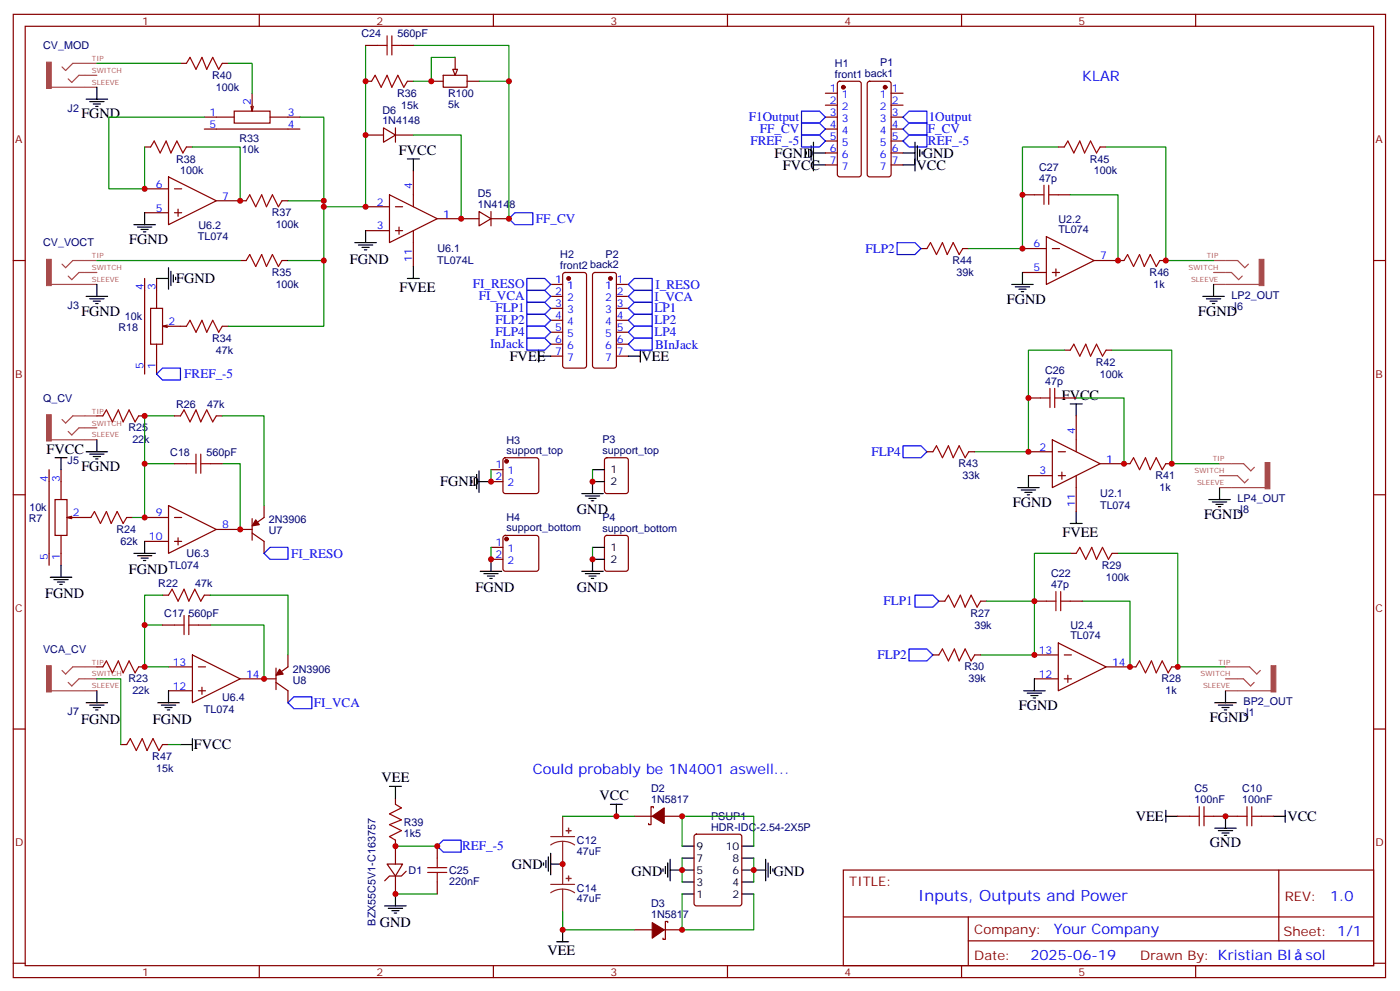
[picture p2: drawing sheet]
<svg xmlns="http://www.w3.org/2000/svg" width="414mm" height="293mm" viewBox="0 0 414 293" stroke-linecap="round" stroke-linejoin="round" font-family="sans-serif">
<g fill="none" stroke="#870000" stroke-width=".35">
<path d="M3.9 4.2h405.4v284.4h-405.4zM7.4 7.8h398.3v277.2h-398.3zM53.3 18.7h1.8M65.7 18.7h1.7M76.6 4.2v3.6M145.7 4.2v3.6M214.9 4.2v3.6M284 4.2v3.6M353.2 4.2v3.6M60.4 38.1h28.2M60.4 34.6h8.8M69.2 32.8h10.6v3.5h-10.6z"/>
<path d="M74.5 27.5v5.3l-.4-1.4M74.8 31.4l-.3 1.4M79.8 34.6h8.8M108 39.9h5.3M108 24h1.7M113.3 37.7l3.5 2.2-3.5 2.1zM116.8 39.9h5.3M116.8 37.7v4.3M120.3 24h1.8M42.7 43.4h1.8M42.7 55.7h7.1M49.8 52.2l14.1 7.1-14.1 7z"/>
<path d="M51.5 55.7h2.2M55.1 43.4h1.7M63.9 59.3h8.8M83.3 59.3h1.8M115 57.5l14.2 7.1-14.2 7zM122.1 50.4v10.6M302 57.5h3.5M312.6 57.5h3.5M312.6 43.4h1.8M324.9 43.4h1.8M3.9 76.9h3.5M42.7 62.8h7.1"/>
<path d="M51.5 62.8h2.2M52.6 61.7v2.2M70.9 76.9h1.8M83.3 76.9h1.8M108 68.1h7M108 61h7M116.8 68.1h2.1M116.8 61h2.1M117.9 67v2.1M122.1 68.1v10.6M129.2 64.6h7M272 73.4h1.8"/>
<path d="M284.4 73.4h1.7M302 73.4h7.1M309.1 69.8l14.1 7.1-14.1 7.1zM310.8 73.4h2.1M311.9 79.4v2.1M323.2 76.9h8.8M342.6 76.9h1.7M405.7 76.9h3.6M42.7 82.2v28.2M44.5 91h3.5v10.6h-3.5zM46.2 82.2v8.8M49.4 96l-1.4 .3"/>
<path d="M55.1 96.3h-7.1l1.4 .4M65.7 96.3h1.7M302 80.4h7.1M310.8 80.4h2.1M46.2 101.6v8.8M303.8 117.5h3.5M314.4 103.4h1.7M314.4 117.5h3.5M326.7 103.4h1.8M273.8 133.3h1.8M286.1 133.3h1.8M303.8 133.3h7"/>
<path d="M310.8 129.8l14.1 7.1-14.1 7zM312.6 133.3h2.1M313.7 139.3v2.2M317.9 122.8v10.5M324.9 136.9h8.9M344.3 136.9h1.8M3.9 146h3.5M42.7 159.8h7.1M42.7 152.8h7.1M49.8 149.2l14.1 7.1-14.1 7zM51.5 159.8h2.2M51.5 152.8h2.2"/>
<path d="M52.6 158.8v2.1M63.9 156.3h7M303.8 140.4h7M312.6 140.4h2.1M317.9 140.4v10.6M405.7 146h3.6M277.3 177.4h1.8M289.7 177.4h1.7M305.5 177.4h3.6M316.1 163.3h1.8M316.1 177.4h3.6M328.5 163.3h1.7"/>
<path d="M49.8 196.8h7M56.8 193.3l14.1 7.1-14.1 7zM58.6 196.8h2.1M275.6 193.3h1.7M287.9 193.3h1.8M305.5 193.3h7.1M312.6 189.8l14.1 7-14.1 7.1zM314.4 193.3h2.1M315.4 199.3v2.1M326.7 196.8h8.8M346.1 196.8h1.8M3.9 215.2h3.5"/>
<path d="M49.8 203.9h7M58.6 203.9h2.1M59.7 202.8v2.2M70.9 200.4h7.1M305.5 200.4h7.1M314.4 200.4h2.1M405.7 215.2h3.6M249.1 256.8h156.6v28.2h-156.6zM377.7 256.8v20.9M249.1 270.7h156.5M286 277.7h119.6M286 270.7v14.1"/>
<path d="M3.9 284.3h3.5M76.6 285v3.6M145.7 285v3.6M214.9 285v3.6M284 285v3.6M353.2 285v3.6M405.7 284.3h3.6"/>
</g>
<g fill="none" stroke="#000" stroke-width=".35">
<path d="M25.4 29.3h6.4M26.5 30h4.2M27.6 30.7h2.1M28.3 31.4h.7M28.6 25.8v3.5M120.3 46.9h3.6M122.1 46.9v3.5M39.5 66.3h6.4M40.6 67h4.2M41.7 67.7h2.1M42.4 68.4h.7M42.7 62.8v3.5"/>
<path d="M49.8 79v6.4M104.8 71.6h6.4M105.9 72.3h4.2M106.9 73h2.1M107.6 73.7h.7M108 68.1v3.5M122.1 78.7v3.5M25.4 87.5h6.4M26.5 88.2h4.2M27.6 88.9h2.1M28.3 89.6h.7M28.6 84v3.5"/>
<path d="M46.2 82.2h3.6M50.5 80.1v4.2M51.2 81.1v2.2M51.9 81.8v.8M120.3 82.2h3.6M298.8 84h6.4M299.9 84.7h4.2M301 85.4h2.1M301.7 86.1h.7M302 80.4v3.6M355.3 87.5h6.3M356.3 88.2h4.3"/>
<path d="M357.4 88.9h2.1M358.1 89.6h.7M358.5 84v3.5M316.1 119.2h3.6M317.9 119.2v3.6M300.6 143.9h6.4M301.7 144.6h4.2M302.7 145.3h2.1M303.4 146h.7M303.8 140.4v3.5M316.1 154.5h3.6M317.9 151v3.5"/>
<path d="M357 147.5h6.4M358.1 148.2h4.2M359.2 148.9h2.1M359.9 149.6h.7M360.2 143.9v3.6M302.4 203.9h6.3M303.4 204.6h4.3M304.5 205.3h2.1M305.2 206h.7M305.5 200.4v3.5M358.8 207.4h6.4M359.9 208.1h4.2"/>
<path d="M360.9 208.8h2.1M361.6 209.6h.7M362 203.9v3.5M344.3 239.2v3.5M379.6 239.2v3.5M344.3 240.9h3.6M358.8 244.5h6.4M359.9 245.2h4.2M360.9 245.9h2.1M361.6 246.6h.7M362 240.9v3.6M376.1 240.9h3.5"/>
</g>
<g fill="none" stroke="#a10000" stroke-width=".35">
<path d="M55.1 18.7l1-1.8 1.8 3.6 1.8-3.6 1.4 3.6 1.7-3.6 1.8 3.6 1.1-1.8M109.7 24l1.1-1.8 1.8 3.6 1.7-3.6 1.4 3.6 1.8-3.6 1.8 3.6 1-1.8M44.5 43.4l1-1.8 1.8 3.6 1.8-3.6 1.4 3.6 1.7-3.6 1.8 3.6 1.1-1.8M72.7 59.3l1.1-1.8 1.7 3.5 1.8-3.5 1.4 3.5 1.8-3.5 1.7 3.5 1.1-1.7M305.5 57.5h2.9M308.4 54.7v5.6M309.8 54.7v5.6M309.8 57.5h2.8M314.4 43.4l1-1.8 1.8 3.6 1.7-3.6 1.5 3.6 1.7-3.6 1.8 3.6 1-1.8M72.7 76.9l1.1-1.8 1.7 3.6 1.8-3.6 1.4 3.6 1.8-3.6 1.7 3.6 1.1-1.8M273.8 73.4l1-1.8 1.8 3.5 1.8-3.5 1.4 3.5 1.8-3.5 1.7 3.5 1.1-1.7M332 76.9l1.1-1.8 1.7 3.6 1.8-3.6 1.4 3.6 1.8-3.6 1.7 3.6 1.1-1.8"/>
<path d="M55.1 96.3l1-1.8 1.8 3.6 1.8-3.6 1.4 3.6 1.7-3.6 1.8 3.6 1.1-1.8M307.3 117.5h2.8M310.1 114.7v5.6M311.5 114.7v5.6M311.5 117.5h2.9M316.1 103.4l1.1-1.8 1.7 3.5 1.8-3.5 1.4 3.5 1.8-3.5 1.7 3.5 1.1-1.7M275.6 133.3l1-1.7 1.8 3.5 1.7-3.5 1.5 3.5 1.7-3.5 1.8 3.5 1-1.8M333.8 136.9l1-1.8 1.8 3.5 1.7-3.5 1.5 3.5 1.7-3.5 1.8 3.5 1-1.7M279.1 177.4l1-1.7 1.8 3.5 1.8-3.5 1.4 3.5 1.7-3.5 1.8 3.5 1.1-1.8M309.1 177.4h2.8M311.9 174.6v5.7M313.3 174.6v5.7"/>
<path d="M313.3 177.4h2.8M317.9 163.3l1-1.7 1.8 3.5 1.8-3.5 1.4 3.5 1.7-3.5 1.8 3.5 1.1-1.8M277.3 193.3l1.1-1.7 1.7 3.5 1.8-3.5 1.4 3.5 1.8-3.5 1.7 3.5 1.1-1.8M335.5 196.8l1.1-1.7 1.7 3.5 1.8-3.5 1.4 3.5 1.8-3.5 1.8 3.5 1-1.8"/>
</g>
<g fill="none" stroke="#008700" stroke-width=".35">
<path d="M28.6 18.7h24.7M67.4 18.7h7.1v8.8M60.4 34.6h-28.3v21.1h10.6v-12.3M88.6 34.6h7v24.7h-10.5M56.8 43.4h14.1v15.9M95.6 59.3v17.6h-10.5M312.6 43.4h-10.6v30h-15.9M316.1 57.5h14.1v19.4M326.7 43.4h17.6v33.5h14.2M28.6 76.9h42.3M95.6 76.9v19.4h-28.2M314.4 103.4h-10.6v29.9h-15.9"/>
<path d="M317.9 117.5h14.1v19.4M328.5 103.4h17.6v33.5h14.1M291.4 177.4h14.1M316.1 163.3h-10.6v30h-15.8M319.7 177.4h14.1v19.4M330.2 163.3h17.7v33.5h14.1"/>
</g>
<path d="M265 71.6h5.3l1.7 1.8-1.7 1.7h-5.3zM46.2 110.4l1.8-1.7h5.3v3.5h-5.3zM266.7 131.6h5.3l1.8 1.7-1.8 1.8h-5.3zM270.3 175.7h5.3l1.7 1.7-1.7 1.8h-5.3zM268.5 191.6h5.3l1.8 1.7-1.8 1.8h-5.3z" fill="none" stroke="#00f" stroke-width=".35"/>
<g fill="none" stroke="#a64a4a" stroke-width=".35">
<path d="M25 18.7h-3.5l-2.1 2.1-1.1-1M25.1 18.7h3.5M15.1 25.8h9.9M25 22.2h-1.7l-2.1 2.1-1.1-1M25.1 22.2h3.5M25.1 25.8h3.5M25 76.9h-3.5l-2.1 2.1-1.1-1M25.1 76.9h3.5M358.5 76.9h3.4M362 76.9h3.6l2.1 2.1 1-1M15.1 84h9.9M25 80.4h-1.7l-2.1 2.2-1.1-1.1"/>
<path d="M25.1 80.4h3.5M25.1 84h3.5M358.5 80.4h3.4M358.5 84h3.4M362 80.4h1.7l2.2 2.2 1-1.1M362 84h9.9M360.2 136.9h3.5M363.8 136.9h3.5l2.2 2.1 1-1.1M360.2 140.4h3.5M360.2 143.9h3.5M363.8 140.4h1.7l2.1 2.1 1.1-1M363.8 143.9h9.9"/>
<path d="M362 196.8h3.5M365.6 196.8h3.5l2.1 2.2 1.1-1.1M362 200.4h3.5M362 203.9h3.5M365.6 200.4h1.7l2.1 2.1 1.1-1.1M365.6 203.9h9.8"/>
</g>
<g fill="#a64a4a" stroke="#a64a4a" stroke-width=".3">
<path d="M371.9 76.6h1.4v7.7h-1.4z"/>
<path d="M373.7 136.5h1.4v7.8h-1.4z"/>
<path d="M375.4 196.5h1.5v7.8h-1.5z"/>
<path d="M13.7 18.3h1.4v7.8h-1.4z"/>
<path d="M13.7 76.6h1.4v7.7h-1.4z"/>
</g>
<path d="M133.7 20.5h1.4l-.7 1.7z" fill="#f0f0f0" stroke="#870000" stroke-width=".35"/>
<g fill="none" stroke="#870000" stroke-width=".35">
<path d="M108 13.4h3.5M118.6 13.4h3.5M134.4 16.9v3.6M127.4 24h3.5M130.9 22.2h7.1v3.6h-7.1zM138 24h3.5M243.8 27.5h3.5M243.8 31h3.5M243.8 34.6h3.5M243.8 38.1h3.5M247.6 24.2l.4-.2h5.7l.6 .4 .1 27.1-.2 .5-.5 .2h-5.7l-.5-.2-.2-.5v-26.8zM256.4 24.2l.5-.2h5.6l.7 .4v27.1l-.2 .5-.5 .2h-5.6l-.5-.2-.2-.5v-26.8z"/>
<path d="M263.2 27.5h3.5M263.2 31h3.5M263.2 34.6h3.5M263.2 38.1h3.5M243.8 41.6h3.5M243.8 45.2h3.5M243.8 48.7h3.5M263.2 41.6h3.5M263.2 45.2h3.5M263.2 48.7h3.5M136.2 64.6h5.3M141.5 62.4l3.5 2.2-3.5 2.1z"/>
<path d="M145 64.6h5.3M145 62.4v4.3M162.7 84h3.5M162.7 87.5h3.5M162.7 91h3.5M162.7 94.5h3.5M162.7 98.1h3.5M166.4 80.6l.5-.2h5.6l.7 .5v27l-.2 .5-.5 .3h-5.6l-.5-.3-.2-.5v-26.8zM175.2 80.6l.5-.2h5.7l.6 .5 .1 27-.3 .5-.4 .3h-5.7l-.5-.3-.2-.5v-26.8zM182.1 84h3.5M182.1 87.5h3.5M182.1 91h3.5"/>
<path d="M182.1 94.5h3.5M182.1 98.1h3.5M162.7 101.6h3.5M162.7 105.1h3.5M182.1 101.6h3.5M182.1 105.1h3.5M14.5 138.6v28.3M18 138.6v8.9M28.6 122.8h1.8M41 122.8h1.7M51.5 122.8h1.8M51.5 136.9h3.6"/>
<path d="M62.1 136.9h3.6M63.9 122.8h1.8M145 138.6h3.6M148.8 135.3l.5-.2h9.1l.5 .2 .2 .5v9.2l-.2 .5-.5 .2h-9.1l-.5-.2-.2-.5v-9.2zM178.8 135.3l.4-.2h5.7l.6 .4 .1 9.5-.5 .6-5.9 .1-.6-.5-.1-9.4zM16.3 147.5h3.5v10.5h-3.5zM18 158v8.9M21.2 152.4l-1.4 .4M26.8 152.8h-7l1.4 .3M37.4 152.8h1.8M70.9 156.3h3.6M74.5 157.3l3.5 2.5v3.5"/>
<path d="M74.5 153.1v6.4M78 149.2v3.6l-2.5 1.7M145 142.2h3.6M148.8 158.3l.5-.3h9.1l.5 .3 .2 .5v9.1l-.2 .5-.5 .2h-9.1l-.5-.2-.2-.5v-9.1zM178.8 158.3l.4-.3h5.7l.6 .5 .1 9.4-.5 .7h-5.9l-.6-.4-.1-9.4zM48 175.7h1.8M60.4 175.7h1.7M145 161.6h3.6M145 165.1h3.6M28.6 196.8h1.8M41 196.8h1.7M48 184.5h3.5"/>
<path d="M58.6 184.5h3.5M81.5 197.2v6.4M85.1 193.3v3.5l-2.5 1.8M35.7 219.8h1.7M48 219.8h1.8M78 200.4h3.5M81.5 201.4l3.6 2.5v3.5M116.8 235.7v1.7M193 238.5v-.4h-.7v5.3h-.7v-.3M114.3 255.1h4.6l-2.1 3.5zM116.8 248v7.1M116.8 258.6v5.3"/>
<path d="M120 257.2l-1.4 1.4h-3.6l-1.4 1.4M129.2 249.8v3.5M187.4 240.9h5.3M196.2 240.9h5.3M205.2 246.4l.5-.2h12.7l.7 .5v20l-.5 .7h-12.9l-.6-.5-.1-20zM347.9 240.9h3.5M358.5 240.9h7M372.6 240.9h3.5M129.2 260.4v3.5M187.4 274.5h5.3M196.2 274.5h5.3M197.2 272.3v-.3h-.7v5.3h-.7v-.4"/>
</g>
<g fill="none" stroke="#008700" stroke-width=".35">
<path d="M108 13.4v47.6h-12.4M122.1 13.4h28.2v10.6M134.4 16.9h-7v7.1h-5.3M122.1 39.9h14.1v24.7M141.5 24h8.8v40.6M42.7 136.9h8.8M51.5 122.8h-8.8v30h-3.5M65.7 136.9h5.2v19.4M65.7 122.8h12.3v26.4M145 138.6v3.6M175 138.6v3.6M48 175.7h-5.3v8.8"/>
<path d="M62.1 175.7h23v17.6M145 161.6v3.5M175 161.6v3.5M48 184.5h-5.3v12.3h7.1M62.1 184.5h15.9v15.9M28.6 200.4h7.1v19.4M49.8 219.8h3.5M116.8 249.8h12.4M166.2 240.9h21.2M201.5 249.8v-8.9h21.1v8.9M201.5 253.3v7.1M222.6 253.3v7.1"/>
<path d="M116.8 263.9h12.4M166.2 269.2v5.3h21.2M201.5 263.9v10.6h21.1v-10.6"/>
</g>
<g fill="none" stroke="#00f" stroke-width=".35">
<path d="M236.7 36.3h5.3l1.8 1.8-1.8 1.8h-5.3zM236.7 39.9h5.3l1.8 1.7-1.8 1.8h-5.3zM236.7 32.8h5.3l1.8 1.8-1.8 1.7h-5.3zM266.7 38.1l1.8-1.8h5.3v3.6h-5.3zM266.7 34.6l1.8-1.8h5.3v3.5h-5.3zM268.5 39.9h5.3v3.5h-5.3l-1.8-1.8zM150.3 64.6l1.8-1.8h5.3v3.5h-5.3zM155.6 89.3h5.3l1.8 1.7-1.8 1.8h-5.3zM155.6 96.3h5.3l1.8 1.8-1.8 1.7h-5.3zM155.6 92.8h5.3l1.8 1.7-1.8 1.8h-5.3zM155.6 85.7h5.3l1.8 1.8-1.8 1.8h-5.3zM155.6 82.2h5.3l1.8 1.8-1.8 1.7h-5.3z"/>
<path d="M155.6 99.8h5.3l1.8 1.8-1.8 1.8h-5.3zM185.6 94.5l1.8-1.7h5.3v3.5h-5.3zM185.6 87.5l1.8-1.8h5.3v3.6h-5.3zM185.6 84l1.8-1.8h5.3v3.5h-5.3zM187.4 89.3h5.3v3.5h-5.3l-1.8-1.8zM187.4 96.3h5.3v3.5h-5.3l-1.8-1.7zM185.6 101.6l1.8-1.8h5.3v3.6h-5.3zM78 163.3l1.8-1.7h5.3v3.5h-5.3zM85.1 207.4l1.7-1.7h5.3v3.5h-5.3zM130.9 248h5.3v3.5h-5.3l-1.7-1.7z"/>
</g>
<path d="M15.1 129.8h9.9M25 122.8h-3.5l-2.1 2.1-1.1-1.1M25 126.3h-1.7l-2.1 2.1-1.1-1M25.1 122.8h3.5M25.1 126.3h3.5M25.1 129.8h3.5M25 196.8h-3.5l-2.1 2.2-1.1-1.1M25.1 196.8h3.5M15.1 203.9h9.9M25 200.4h-1.7l-2.1 2.1-1.1-1.1M25.1 200.4h3.5M25.1 203.9h3.5" fill="none" stroke="#a64a4a" stroke-width=".35"/>
<g fill="#a64a4a" stroke="#a64a4a" stroke-width=".3">
<path d="M13.7 122.4h1.4v7.8h-1.4z"/>
<path d="M13.7 196.5h1.4v7.8h-1.4z"/>
</g>
<g fill="none" stroke="#a10000" stroke-width=".35">
<path d="M111.5 13.4h2.8M114.3 10.6v5.6M115.7 10.6v5.6M115.7 13.4h2.9M30.4 122.8l1-1.8 1.8 3.5 1.8-3.5 1.4 3.5 1.7-3.5 1.8 3.5 1.1-1.7M53.3 122.8l1.1-1.8 1.7 3.5 1.8-3.5 1.4 3.5 1.8-3.5 1.7 3.5 1.1-1.7M55.1 136.9h2.8M57.9 134.1v5.6M59.3 134.1v5.6M59.3 136.9h2.8M26.8 152.8l1.1-1.8 1.8 3.5 1.7-3.5 1.4 3.5 1.8-3.5 1.8 3.5 1-1.7M49.8 175.7l1-1.8 1.8 3.5 1.8-3.5 1.4 3.5 1.7-3.5 1.8 3.5 1.1-1.7"/>
<path d="M30.4 196.8l1-1.7 1.8 3.5 1.8-3.5 1.4 3.5 1.7-3.5 1.8 3.5 1.1-1.8M51.5 184.5h2.9M54.4 181.7v5.6M55.8 181.7v5.6M55.8 184.5h2.8M37.4 219.8l1.1-1.8 1.8 3.5 1.7-3.5 1.4 3.5 1.8-3.5 1.8 3.5 1-1.7M116.8 237.4l1.8 1.1-3.6 1.7 3.6 1.8-3.6 1.4 3.6 1.8-3.6 1.7 1.8 1.1M354.2 238.1v5.7M355.6 238.1v5.7M368.3 238.1v5.7M369.7 238.1v5.7M126.3 257.5h5.7"/>
<path d="M126.3 256.1h5.7M129.2 253.3v2.8M129.2 257.5v2.9M351.4 240.9h2.8M355.6 240.9h2.9M365.5 240.9h2.8M369.7 240.9h2.9"/>
</g>
<g fill="none" stroke="#000" stroke-width=".35">
<path d="M238.2 44.8v.7M238.9 44.1v2.1M239.6 43v4.3M240.3 48.7h3.5M240.3 42v8.4M240.3 45.2h3.5M266.7 48.7h3.6M266.7 45.2h3.6M270.3 42v8.4M271 43v4.3M271.7 44.1v2.1M272.4 44.8v.7"/>
<path d="M159.1 105.1h3.6M159.1 103.4v3.5M185.6 105.1h3.5M189.1 103.4v3.5M16.3 135.1h3.5M18 135.1v3.5M25.4 133.3h6.4M26.5 134.1h4.2M27.6 134.8h2.1M28.3 135.5h.7M28.6 129.8v3.5M141.5 139v6.3"/>
<path d="M175 138.6h3.5M42.7 159.8v3.5M139.4 141.8v.7M140.1 141.1v2.1M140.8 140.1v4.2M141.5 142.2h3.5M171.8 145.7h6.4M172.9 146.4h4.2M174 147.1h2.1M174.7 147.8h.7M178.5 142.2h-3.5v3.5M14.9 170.4h6.3"/>
<path d="M15.9 171.1h4.2M17 171.8h2.1M17.7 172.5h.7M18 166.9v3.5M39.5 163.3h6.4M40.6 164h4.2M41.7 164.7h2.1M42.4 165.5h.7M141.9 168.6h6.3M142.9 169.3h4.2M144 170h2.1M144.7 170.7h.7"/>
<path d="M145 165.1v3.5M171.8 168.6h6.4M172.9 169.3h4.2M174 170h2.1M174.7 170.7h.7M175 161.6h3.5M178.5 165.1h-3.5v3.5M25.4 207.4h6.4M26.5 208.1h4.2M27.6 208.8h2.1M28.3 209.6h.7M28.6 203.9v3.5"/>
<path d="M46.6 207.4h6.4M47.7 208.1h4.2M48.7 208.8h2.1M49.4 209.6h.7M49.8 203.9v3.5M53.3 219.8h3.5M56.8 218v3.5M115 232.1h3.6M116.8 232.1v3.6M180.3 237.4h3.5M182.1 237.4v3.5M160.5 254.7v.7"/>
<path d="M161.3 254v2.1M162 252.9v4.3M162.7 255.1h3.5M162.7 251.9v6.3M195.8 256.5v.7M196.5 255.8v2.1M197.2 254.7v4.2M197.9 256.8h7.1M197.9 253.6v6.4M201.5 253.3h3.5M201.5 249.8h3.5M219.1 256.8h7.1"/>
<path d="M219.1 253.3h3.5M219.1 249.8h3.5M226.2 253.6v6.4M226.9 254.7v4.2M227.6 255.8v2.1M228.3 256.5v.7M113.6 267.4h6.4M114.7 268.1h4.2M115.7 268.8h2.2M116.5 269.5h.7M116.8 263.9v3.5M164.4 278h3.6"/>
<path d="M166.2 274.5v3.5M201.5 263.9h3.5M201.5 260.4h3.5M219.1 263.9h3.5M219.1 260.4h3.5"/>
</g>
<g fill="#870000" stroke="#870000" stroke-width=".35">
<path d="M75.5 153.5l1.1 1.4-2.1 .3z"/>
<path d="M82.6 197.6l1 1.4-2.1 .3z"/>
<path d="M192.7 240.9l3.5-2.4v4.6z"/>
<path d="M192.7 272.3l3.5 2.2-3.5 2.4z"/>
<circle cx="168" cy="82.2" r=".53"/>
<circle cx="249.1" cy="25.8" r=".53"/>
<circle cx="180.3" cy="82.2" r=".53"/>
<circle cx="261.4" cy="25.8" r=".53"/>
<circle cx="149.6" cy="136.2" r=".53"/>
<circle cx="149.6" cy="159.1" r=".53"/>
</g>
<path d="M162.7 246.9h7M166.2 248.4l-1.9 .2-1.6 .8M166.2 248.4l1.8 .2 1.7 .8M166.2 240.9v6M166.2 248.4v12.7M162.7 261.1h7M166.2 262.5l-1.9 .2-1.6 .8M166.2 262.5l1.8 .2 1.7 .8M166.2 262.5v6.7" fill="none" stroke="#8c2424" stroke-width=".35"/>
<g fill="#8c2424" stroke="#8c2424" stroke-width=".35">
<path d="M167.3 245.2h1.4z"/>
<path d="M167.9 244.5l.1 1.4z"/>
<path d="M167.3 259.3h1.4z"/>
<path d="M167.9 258.6l.1 1.4z"/>
</g>
<g fill="#c00">
<circle cx="302" cy="73.4" r=".88"/>
<circle cx="302" cy="57.5" r=".88"/>
<circle cx="330.2" cy="76.9" r=".88"/>
<circle cx="344.3" cy="76.9" r=".88"/>
<circle cx="303.8" cy="117.5" r=".88"/>
<circle cx="303.8" cy="133.3" r=".88"/>
<circle cx="332" cy="136.9" r=".88"/>
<circle cx="346.1" cy="136.9" r=".88"/>
<circle cx="347.9" cy="196.8" r=".88"/>
<circle cx="333.8" cy="196.8" r=".88"/>
<circle cx="305.5" cy="193.3" r=".88"/>
<circle cx="305.5" cy="177.4" r=".88"/>
<circle cx="42.7" cy="55.7" r=".88"/>
<circle cx="70.9" cy="59.3" r=".88"/>
<circle cx="95.6" cy="59.3" r=".88"/>
<circle cx="95.6" cy="76.9" r=".88"/>
<circle cx="108" cy="24" r=".88"/>
<circle cx="108" cy="39.9" r=".88"/>
<circle cx="127.4" cy="24" r=".88"/>
<circle cx="136.2" cy="64.6" r=".88"/>
<circle cx="150.3" cy="24" r=".88"/>
<circle cx="150.3" cy="64.6" r=".88"/>
<circle cx="95.6" cy="61" r=".88"/>
<circle cx="108" cy="61" r=".88"/>
<circle cx="42.7" cy="152.8" r=".88"/>
<circle cx="42.7" cy="122.8" r=".88"/>
<circle cx="42.7" cy="136.9" r=".88"/>
<circle cx="70.9" cy="156.3" r=".88"/>
<circle cx="42.7" cy="196.8" r=".88"/>
<circle cx="42.7" cy="184.5" r=".88"/>
<circle cx="78" cy="200.4" r=".88"/>
<circle cx="116.8" cy="249.8" r=".88"/>
<circle cx="116.8" cy="263.9" r=".88"/>
<circle cx="166.2" cy="255.1" r=".88"/>
<circle cx="222.6" cy="256.8" r=".88"/>
<circle cx="201.5" cy="256.8" r=".88"/>
<circle cx="201.5" cy="274.5" r=".88"/>
<circle cx="182.1" cy="240.9" r=".88"/>
<circle cx="166.2" cy="274.5" r=".88"/>
<circle cx="201.5" cy="240.9" r=".88"/>
<circle cx="362" cy="240.9" r=".88"/>
<circle cx="129.2" cy="249.8" r=".88"/>
<circle cx="145" cy="142.2" r=".88"/>
<circle cx="145" cy="165.1" r=".88"/>
<circle cx="175" cy="165.1" r=".88"/>
<circle cx="175" cy="142.2" r=".88"/>
</g>
<text font-size="4.6" fill="#00f" x="271.2" y="265.8">Inputs, Outputs and Power</text>
<g font-size="4.2" fill="#00f">
<text x="319.7" y="24">KLAR</text>
<text x="157.4" y="228.6">Could probably be 1N4001 aswell...</text>
<text x="392.9" y="266.1">1.0</text>
<text x="311.3" y="275.6">Your Company</text>
<text x="304.3" y="283.4">2025-06-19</text>
<text x="385.7" y="283.4">sol</text>
</g>
<g font-size="4.2">
<text x="24" y="34.9">FGND</text>
<text x="117.8" y="45.9">FVCC</text>
<text x="228.8" y="46.5">FGND</text>
<text x="272.6" y="46.5">GND</text>
<text x="231.2" y="50.1">FVCC</text>
<text x="270.7" y="50.1">VCC</text>
<text x="38.1" y="72">FGND</text>
<text x="103.3" y="77.8">FGND</text>
<text x="52.1" y="83.6">FGND</text>
<text x="118" y="86.1">FVEE</text>
<text x="297.4" y="89.6">FGND</text>
<text x="24" y="93.1">FGND</text>
<text x="353.9" y="93.1">FGND</text>
<text x="150.6" y="106.5">FVEE</text>
<text x="189.5" y="106.5">VEE</text>
<text x="313.6" y="118.2">FVCC</text>
<text x="13.8" y="134.1">FVCC</text>
<text x="24" y="139">FGND</text>
<text x="130" y="143.6">FGND</text>
<text x="299.2" y="149.6">FGND</text>
<text x="170.4" y="151.8">GND</text>
<text x="355.6" y="153.1">FGND</text>
<text x="313.8" y="158.4">FVEE</text>
<text x="38.1" y="169.5">FGND</text>
<text x="13.4" y="176.6">FGND</text>
<text x="140.4" y="174.7">FGND</text>
<text x="170.4" y="174.7">GND</text>
<text x="301" y="209.6">FGND</text>
<text x="24" y="213.6">FGND</text>
<text x="45.1" y="213.6">FGND</text>
<text x="357.4" y="213.1">FGND</text>
<text x="57.3" y="221.2">FVCC</text>
<text x="112.7" y="230.9">VEE</text>
<text x="177.1" y="236.2">VCC</text>
<text x="335.5" y="242.4">VEE</text>
<text x="380.3" y="242.4">VCC</text>
<text x="357.4" y="250.1">GND</text>
<text x="151.2" y="256.5">GND</text>
<text x="186.5" y="258.6">GND</text>
<text x="228.5" y="258.6">GND</text>
<text x="112.2" y="273.6">GND</text>
<text x="161.7" y="281.9">VEE</text>
</g>
<g font-size="3.9" fill="#00f">
<text x="221.2" y="35.7">F1Output</text>
<text x="274.3" y="35.8">1Output</text>
<text x="224.5" y="39.3">FF_CV</text>
<text x="274.1" y="39.1">F_CV</text>
<text x="221.7" y="42.9">FREF_-5</text>
<text x="274.1" y="42.8">REF_-5</text>
<text x="158.3" y="65.9">FF_CV</text>
<text x="255.7" y="74.5">FLP2</text>
<text x="139.7" y="85.1">FI_RESO</text>
<text x="141.4" y="88.7">FI_VCA</text>
<text x="193.3" y="88.8">I_VCA</text>
<text x="193.6" y="85.3">I_RESO</text>
<text x="146.3" y="92.2">FLP1</text>
<text x="146.3" y="95.7">FLP2</text>
<text x="193.4" y="92.2">LP1</text>
<text x="193.4" y="95.8">LP2</text>
<text x="146.3" y="99.2">FLP4</text>
<text x="193.4" y="99.2">LP4</text>
<text x="144.8" y="102.8">InJack</text>
<text x="193.5" y="102.9">BInJack</text>
<text x="54.4" y="111.5">FREF_-5</text>
<text x="257.5" y="134.5">FLP4</text>
<text x="86" y="164.6">FI_RESO</text>
<text x="261" y="178.6">FLP1</text>
<text x="259.2" y="194.5">FLP2</text>
<text x="92.7" y="208.7">FI_VCA</text>
<text x="136.5" y="250.9">REF_-5</text>
</g>
<g font-size="3.9" fill="#800">
<text x="250.9" y="261.4">TITLE:</text>
<text x="379.5" y="266.1">REV:</text>
<text x="287.8" y="275.6">Company:</text>
<text x="379.1" y="276.2">Sheet: 1/1</text>
<text x="287.8" y="283.3">Date:</text>
<text x="336.8" y="283.4">Drawn By: Kristian Bl</text>
</g>
<g font-size="3.2" fill="#800">
<text x="42" y="7.2">1</text>
<text x="111.2" y="7.2">2</text>
<text x="180.3" y="7.2">3</text>
<text x="249.4" y="7.2">4</text>
<text x="318.6" y="7.2">5</text>
<text x="4.4" y="42.3">A</text>
<text x="406.3" y="42.3">A</text>
<text x="4.4" y="111.5">B</text>
<text x="406.3" y="111.5">B</text>
<text x="4.4" y="180.6">C</text>
<text x="406.3" y="180.6">C</text>
<text x="4.4" y="249.8">D</text>
<text x="406.3" y="249.8">D</text>
<text x="42" y="288">1</text>
<text x="111.2" y="288">2</text>
<text x="180.3" y="288">3</text>
<text x="249.4" y="288">4</text>
<text x="318.6" y="288">5</text>
</g>
<g font-size="3.2" fill="#000080">
<text x="106.7" y="11">C24</text>
<text x="117.4" y="11">560pF</text>
<text x="12.7" y="14.5">CV_MOD</text>
<text x="62.6" y="23.3">R40</text>
<text x="246.6" y="22.9">front1 back1</text>
<text x="246.6" y="19.8">H1</text>
<text x="260" y="19.6">P1</text>
<text x="63.8" y="26.8">100k</text>
<text x="117.3" y="28.6">R36</text>
<text x="132.3" y="28.6">R100</text>
<text x="20" y="32.9">J2</text>
<text x="112.9" y="33.5">D6</text>
<text x="118.5" y="32.1">15k</text>
<text x="132.3" y="31.8">5k</text>
<text x="70.8" y="41.8">R33</text>
<text x="112.9" y="36.7">1N4148</text>
<text x="52" y="48">R38</text>
<text x="71.5" y="45.1">10k</text>
<text x="321.9" y="48">R45</text>
<text x="53.2" y="51.5">100k</text>
<text x="307" y="53.6">47p</text>
<text x="307" y="50.4">C27</text>
<text x="323.1" y="51.5">100k</text>
<text x="141.2" y="58.2">D5</text>
<text x="80.3" y="63.9">R37</text>
<text x="141.2" y="61.4">1N4148</text>
<text x="312.6" y="65.7">U2.2</text>
<text x="58.5" y="71">TL074</text>
<text x="58.6" y="67.5">U6.2</text>
<text x="81.4" y="67.4">100k</text>
<text x="312.6" y="68.7">TL074</text>
<text x="12.7" y="72.7">CV_VOCT</text>
<text x="129.2" y="78">TL074L</text>
<text x="129.2" y="74.5">U6.1</text>
<text x="165.5" y="76.2">H2</text>
<text x="178.9" y="76">P2</text>
<text x="281.4" y="78">R44</text>
<text x="80.3" y="81.5">R35</text>
<text x="165.5" y="79.4">front2 back2</text>
<text x="282.5" y="81.5">39k</text>
<text x="339.6" y="81.5">R46</text>
<text x="81.4" y="85">100k</text>
<text x="340.7" y="85">1k</text>
<text x="363.8" y="88.2">LP2_OUT</text>
<text x="20" y="91.1">J3</text>
<text x="36.9" y="94.4">10k</text>
<text x="363.8" y="91.4">J6</text>
<text x="35" y="97.6">R18</text>
<text x="62.6" y="100.9">R34</text>
<text x="63.8" y="104.4">47k</text>
<text x="323.7" y="107.9">R42</text>
<text x="308.7" y="113.6">47p</text>
<text x="308.7" y="110.4">C26</text>
<text x="324.8" y="111.5">100k</text>
<text x="12.7" y="118.6">Q_CV</text>
<text x="52" y="120.4">R26</text>
<text x="61.2" y="120.4">47k</text>
<text x="37.9" y="127.4">R25</text>
<text x="39.1" y="130.9">22k</text>
<text x="149.6" y="131">H3</text>
<text x="177.9" y="130.9">P3</text>
<text x="20" y="137">J5</text>
<text x="50.3" y="134.5">C18</text>
<text x="61" y="134.5">560pF</text>
<text x="149.6" y="133.9">support_top</text>
<text x="177.9" y="134.1">support_top</text>
<text x="283.1" y="137.9">R43</text>
<text x="284.3" y="141.5">33k</text>
<text x="341.3" y="141.5">R41</text>
<text x="325" y="146.8">U2.1</text>
<text x="342.5" y="145">1k</text>
<text x="365.6" y="148.2">LP4_OUT</text>
<text x="8.5" y="154.1">R7</text>
<text x="8.7" y="150.9">10k</text>
<text x="79.4" y="154.5">2N3906</text>
<text x="149.6" y="153.9">H4</text>
<text x="177.9" y="153.8">P4</text>
<text x="324.9" y="150.3">TL074</text>
<text x="365.6" y="151.3">J8</text>
<text x="34.4" y="157.3">R24</text>
<text x="35.6" y="160.9">62k</text>
<text x="79.4" y="157.7">U7</text>
<text x="149.6" y="156.9">support_bottom</text>
<text x="177.9" y="157">support_bottom</text>
<text x="49.8" y="167.9">TL074</text>
<text x="55.1" y="164.4">U6.3</text>
<text x="325.5" y="167.9">R29</text>
<text x="46.8" y="173.3">R22</text>
<text x="57.7" y="173.3">47k</text>
<text x="310.5" y="173.6">47p</text>
<text x="310.5" y="170.3">C22</text>
<text x="326.6" y="171.4">100k</text>
<text x="48.5" y="182.1">C17</text>
<text x="55.7" y="182.1">560pF</text>
<text x="286.6" y="182">R27</text>
<text x="287.8" y="185.6">39k</text>
<text x="316.2" y="185.6">U2.4</text>
<text x="316.2" y="188.7">TL074</text>
<text x="12.7" y="192.7">VCA_CV</text>
<text x="284.9" y="197.9">R30</text>
<text x="37.9" y="201.4">R23</text>
<text x="86.5" y="198.6">2N3906</text>
<text x="86.5" y="201.8">U8</text>
<text x="286" y="201.4">39k</text>
<text x="343.1" y="201.4">R28</text>
<text x="39.1" y="205">22k</text>
<text x="65.6" y="206.8">U6.4</text>
<text x="344.2" y="205">1k</text>
<text x="367.3" y="208.1">BP2_OUT</text>
<text x="20" y="211.1">J7</text>
<text x="60.2" y="210.3">TL074</text>
<text x="367.3" y="211.3">J1</text>
<text x="45" y="224.4">R47</text>
<text x="46.2" y="227.9">15k</text>
<text x="192.3" y="233.9">D2</text>
<text x="352.8" y="233.8">C5</text>
<text x="366.9" y="233.8">C10</text>
<text x="192.3" y="237.1">1N5817</text>
<text x="352.8" y="237.1">100nF</text>
<text x="366.9" y="237.1">100nF</text>
<text x="119.3" y="243.8">R39</text>
<text x="210" y="245.2">HDR-IDC-2.54-2X5P</text>
<text x="210" y="242">PSUP1</text>
<text x="119.3" y="247.1">1k5</text>
<text x="170.4" y="249.1">C12</text>
<text x="120.7" y="258">D1</text>
<text x="132.7" y="258">C25</text>
<text x="170.4" y="252.2">47uF</text>
<text x="132.7" y="261.2">220nF</text>
<text x="170.4" y="263.2">C14</text>
<text x="170.4" y="266.3">47uF</text>
<text x="192.3" y="267.8">D3</text>
<text x="110.9" y="273.2" transform="rotate(-90 110.9 273.2)">BZX55C5V1-C163757</text>
<text x="192.3" y="270.9">1N5817</text>
</g>
<g font-size="3.2" fill="#00f">
<text x="245.1" y="27.2">1</text>
<text x="248.6" y="28.9">1</text>
<text x="259.9" y="28.9">1</text>
<text x="263.4" y="27.2">1</text>
<text x="61.9" y="34.2">1</text>
<text x="74.1" y="31" transform="rotate(-90 74.1 31)">2</text>
<text x="85.1" y="34.2">3</text>
<text x="245.1" y="30.7">2</text>
<text x="245.1" y="34.2">3</text>
<text x="248.6" y="32.5">2</text>
<text x="248.6" y="36">3</text>
<text x="259.9" y="32.5">2</text>
<text x="259.9" y="36">3</text>
<text x="263.4" y="30.7">2</text>
<text x="263.4" y="34.2">3</text>
<text x="61.9" y="37.7">5</text>
<text x="85.1" y="37.7">4</text>
<text x="245.1" y="37.7">4</text>
<text x="245.1" y="41.3">5</text>
<text x="248.6" y="39.5">4</text>
<text x="259.9" y="39.5">4</text>
<text x="263.4" y="37.7">4</text>
<text x="263.4" y="41.3">5</text>
<text x="245.1" y="44.8">6</text>
<text x="248.6" y="43">5</text>
<text x="248.6" y="46.6">6</text>
<text x="259.9" y="43">5</text>
<text x="259.9" y="46.6">6</text>
<text x="263.4" y="44.8">6</text>
<text x="245.1" y="48.3">7</text>
<text x="248.6" y="50.1">7</text>
<text x="259.9" y="50.1">7</text>
<text x="263.4" y="48.3">7</text>
<text x="46" y="55.4">6</text>
<text x="65.7" y="58.9">7</text>
<text x="121.7" y="55.7" transform="rotate(-90 121.7 55.7)">4</text>
<text x="46" y="62.4">5</text>
<text x="111.3" y="60.7">2</text>
<text x="130.9" y="64.2">1</text>
<text x="111.3" y="67.7">3</text>
<text x="121.7" y="77.4" transform="rotate(-90 121.7 77.4)">11</text>
<text x="305.3" y="73">6</text>
<text x="324.9" y="76.6">7</text>
<text x="164" y="83.6">1</text>
<text x="182.2" y="83.6">1</text>
<text x="305.3" y="80.1">5</text>
<text x="42.4" y="85.7" transform="rotate(-90 42.4 85.7)">4</text>
<text x="45.9" y="85.7" transform="rotate(-90 45.9 85.7)">3</text>
<text x="164" y="87.1">2</text>
<text x="167.5" y="85.4">1</text>
<text x="167.5" y="88.9">2</text>
<text x="178.7" y="85.4">1</text>
<text x="178.7" y="88.9">2</text>
<text x="182.2" y="87.1">2</text>
<text x="49.8" y="96">2</text>
<text x="164" y="90.7">3</text>
<text x="164" y="94.2">4</text>
<text x="167.5" y="92.4">3</text>
<text x="167.5" y="96">4</text>
<text x="178.7" y="92.4">3</text>
<text x="178.7" y="96">4</text>
<text x="182.2" y="90.7">3</text>
<text x="182.2" y="94.2">4</text>
<text x="164" y="97.7">5</text>
<text x="164" y="101.2">6</text>
<text x="167.5" y="99.5">5</text>
<text x="178.7" y="99.5">5</text>
<text x="182.2" y="97.7">5</text>
<text x="182.2" y="101.2">6</text>
<text x="164" y="104.8">7</text>
<text x="167.5" y="103">6</text>
<text x="167.5" y="106.5">7</text>
<text x="178.7" y="103">6</text>
<text x="178.7" y="106.5">7</text>
<text x="182.2" y="104.8">7</text>
<text x="42.4" y="108.9" transform="rotate(-90 42.4 108.9)">5</text>
<text x="45.9" y="108.9" transform="rotate(-90 45.9 108.9)">1</text>
<text x="317.5" y="128.1" transform="rotate(-90 317.5 128.1)">4</text>
<text x="307.1" y="133">2</text>
<text x="326.7" y="136.5">1</text>
<text x="14.1" y="142.2" transform="rotate(-90 14.1 142.2)">4</text>
<text x="17.7" y="142.2" transform="rotate(-90 17.7 142.2)">3</text>
<text x="146.4" y="138.3">1</text>
<text x="146.4" y="141.8">2</text>
<text x="149.9" y="140.1">1</text>
<text x="149.9" y="143.6">2</text>
<text x="307.1" y="140.1">3</text>
<text x="317.5" y="149.7" transform="rotate(-90 317.5 149.7)">11</text>
<text x="21.6" y="152.4">2</text>
<text x="46" y="152.4">9</text>
<text x="65.7" y="155.9">8</text>
<text x="44" y="159.5">10</text>
<text x="146.4" y="161.2">1</text>
<text x="14.1" y="165.4" transform="rotate(-90 14.1 165.4)">5</text>
<text x="17.7" y="165.4" transform="rotate(-90 17.7 165.4)">1</text>
<text x="146.4" y="164.7">2</text>
<text x="149.9" y="163">1</text>
<text x="149.9" y="166.5">2</text>
<text x="51" y="196.5">13</text>
<text x="306.8" y="193">13</text>
<text x="328.5" y="196.5">14</text>
<text x="51" y="203.6">12</text>
<text x="72.7" y="200">14</text>
<text x="306.8" y="200">12</text>
</g>
<g font-size="3.2">
<text x="180.3" y="139.7">1</text>
<text x="180.3" y="143.2">2</text>
<text x="180.3" y="162.6">1</text>
<text x="180.3" y="166.2">2</text>
<text x="205.7" y="250.8">9</text>
<text x="214.4" y="250.8">10</text>
<text x="205.7" y="257.9">5</text>
<text x="205.7" y="254.4">7</text>
<text x="216.4" y="257.9">6</text>
<text x="216.4" y="254.4">8</text>
<text x="205.7" y="261.4">3</text>
<text x="216.4" y="261.4">4</text>
<text x="205.7" y="264.9">1</text>
<text x="216.4" y="264.9">2</text>
</g>
<g font-size="2.1" fill="#a54b4b">
<text x="27.2" y="18">TIP</text>
<text x="27.2" y="21.5">SWITCH</text>
<text x="27.2" y="25.1">SLEEVE</text>
<text x="27.2" y="76.2">TIP</text>
<text x="356.4" y="76.2">TIP</text>
<text x="27.2" y="83.3">SLEEVE</text>
<text x="27.2" y="79.7">SWITCH</text>
<text x="351.1" y="79.7">SWITCH</text>
<text x="351.8" y="83.3">SLEEVE</text>
<text x="27.2" y="122.1">TIP</text>
<text x="27.2" y="125.6">SWITCH</text>
<text x="27.2" y="129.1">SLEEVE</text>
<text x="358.2" y="136.2">TIP</text>
<text x="352.9" y="139.7">SWITCH</text>
<text x="353.6" y="143.2">SLEEVE</text>
<text x="27.2" y="196.2">TIP</text>
<text x="360" y="196.2">TIP</text>
<text x="27.2" y="203.2">SLEEVE</text>
<text x="27.2" y="199.7">SWITCH</text>
<text x="354.6" y="199.7">SWITCH</text>
<text x="355.3" y="203.2">SLEEVE</text>
</g>
</svg>
